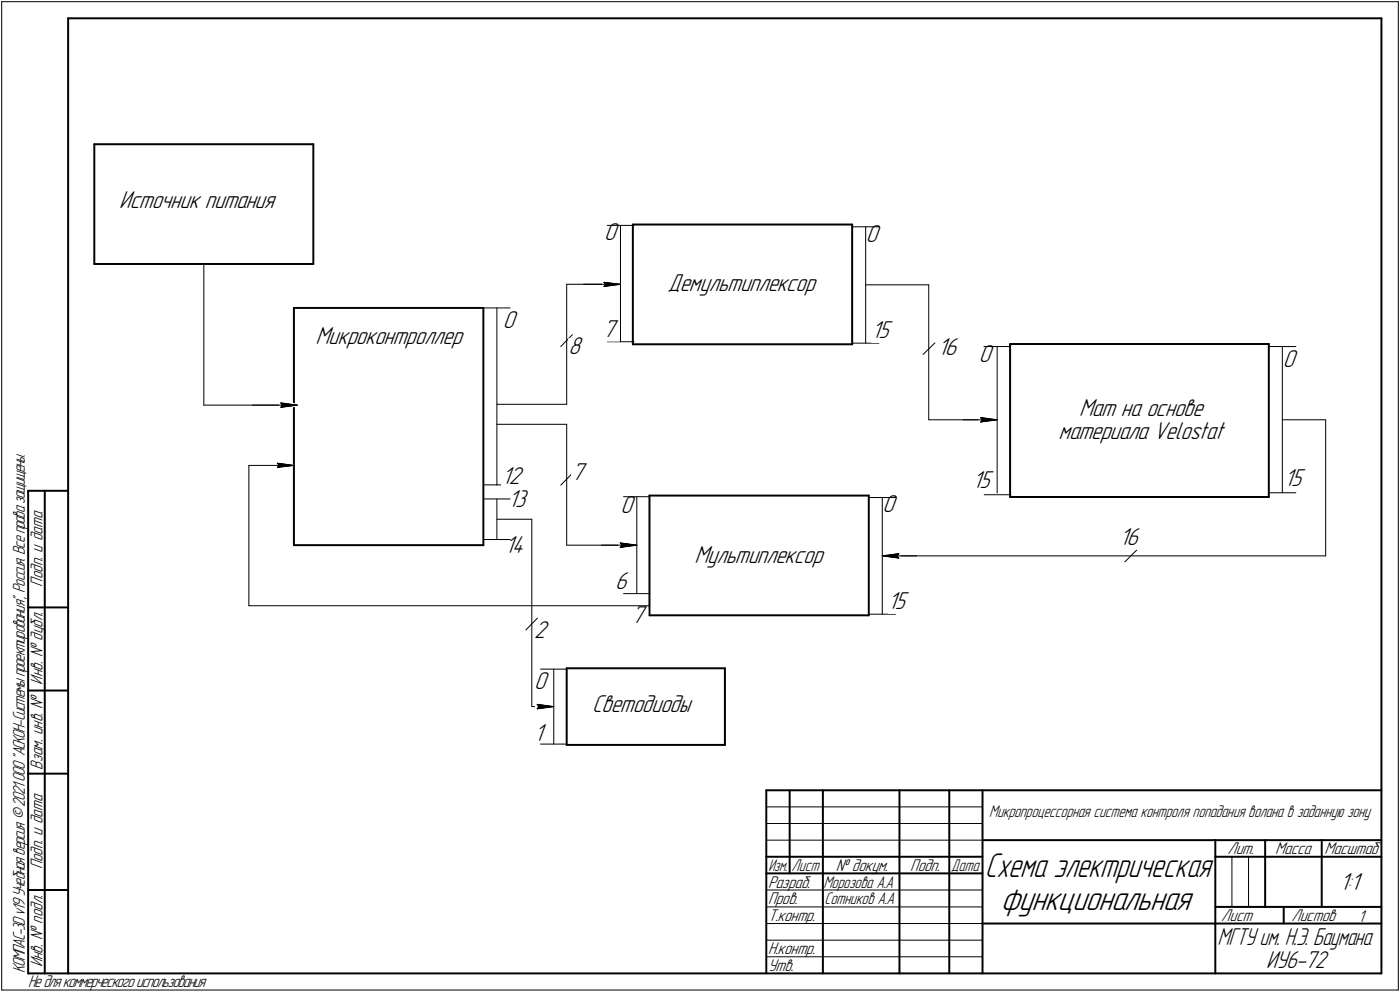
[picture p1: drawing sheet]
<svg xmlns="http://www.w3.org/2000/svg" width="421mm" height="298mm" viewBox="0 0 421 298" stroke-linecap="round" stroke-linejoin="round" font-family="sans-serif">
<g fill="none" stroke="#000" stroke-width=".59">
<path d="M20.5 5.5v287zM20.5 5.5h395zM415.5 5.5v287zM28.4 43.3h65.8zM28.4 43.3v36zM94.2 43.3v36zM28.4 79.3h65.8zM190.3 67.5h66zM190.3 67.5v36zM256.3 67.5v36zM88.4 92.5h57zM88.4 92.5v71.3z"/>
<path d="M145.4 92.5v71.3zM190.3 103.5h66zM303.8 103.4h77.8zM303.8 103.4v46zM381.6 103.4v46zM8.5 147.5v145zM8.5 147.5h12zM13.5 147.5v145zM195.3 148.9h66zM195.3 148.9v36zM261.3 148.9v36zM303.8 149.4h77.8z"/>
<path d="M88.4 163.8h57zM8.5 182.5h12zM195.3 184.9h66zM8.5 207.5h12zM170.4 200.8h47.6zM170.4 200.8v23.1zM218 200.8v23.1zM8.5 232.5h12zM170.4 223.9h47.6zM230.5 237.5h185zM230.5 237.5v55zM237.5 237.5v25z"/>
<path d="M247.5 237.5v55zM270.5 237.5v55zM285.5 237.5v55zM295.5 237.5v55zM230.5 257.5h65zM295.5 252.5h120zM365.5 252.5v40zM365.5 257.5h15zM380.5 252.5v20zM380.5 257.5h35zM397.5 252.5v20zM8.5 267.5h12z"/>
<path d="M230.5 262.5h65zM295.5 277.5h70zM365.5 277.5h50zM365.5 272.5h50zM386.1 272.5v5zM8.5 292.5h12zM20.5 292.5h395z"/>
</g>
<g fill="none" stroke="#000" stroke-width=".3">
<path d="M.5 .5v297zM.5 .5h420zM420.5 .5v297zM61.3 79.3v42.5zM182.6 67.7h8.1zM186.6 67.7v35zM256.4 68.2h7.9zM260.3 68.2v34.9zM145.4 92.5h8zM149.4 92.5v53.3zM170.4 85.4v36.1zM170.4 85.4h16.2z"/>
<path d="M175.4 85.4h11.2zM181.6 86.1l5-.7zM181.6 84.8l.5 .6zM181.6 84.8l5 .6zM182.1 85.4l-.5 .7zM260.3 85.6h19zM279.3 85.6v40.6zM172.1 100.6l-3.4 3.5zM182.6 102.7h8.1zM256.4 103.1h7.9zM277.6 106.5l3.6-3.5zM295.9 104.1h8.1z"/>
<path d="M299.9 104.1v44.1zM381.7 104.1h8zM385.7 104.1v44zM61.3 121.8h27.1zM74.8 139.9v42.1zM74.8 139.9h13.6zM75.9 121.8h13.5zM83.4 139.2l.5 .7zM83.4 139.2l5 .7zM83.9 139.9l-.5 .6zM84.4 122.4l5-.6zM84.4 121.1l.5 .7z"/>
<path d="M84.4 121.1l5 .7zM84.9 121.8l-.5 .6zM149.4 121.5h21zM149.4 127.5h21zM170.4 127.5v36.3zM279.3 126.2h20.6zM289.6 126.2h10.3zM294.9 126.8l5-.6zM294.9 125.5l.5 .7zM294.9 125.5l5 .7zM295.4 126.2l-.5 .6zM385.7 126.2h13z"/>
<path d="M398.7 126.2v40.8zM83.4 140.5l5-.6zM145.4 145.7h8zM145.4 149.9h8zM149.4 149.9v12.2zM149.4 156h10.5zM159.9 156v56.3zM172.1 142.2l-3.4 3.6zM187.5 149.3h8zM191.5 149.3v29.1zM261.4 149.5h7.9zM265.3 149.5v35.1z"/>
<path d="M296 148.7h8zM381.7 148.1h8zM145.4 162.1h8zM170.4 163.8h21.1zM180.9 163.8h10.6zM186.5 164.5l5-.7zM186.5 163.2l.5 .6zM186.5 163.2l5 .6zM187 163.8l-.5 .7zM187.5 178.4h8zM265.3 167h133.4zM265.3 167l5-.6z"/>
<path d="M265.3 167l5 .7zM265.3 167h10.4zM269.8 167l.5 .7zM270.3 166.4l-.5 .6zM338.3 168.8l3.6-3.5zM74.8 182h120.5zM161.6 185.8l-3.4 3.5zM261.4 184.6h7.9zM159.9 212.3h6.6zM161.5 213l5-.7zM161.5 211.7l.6 .6zM161.5 211.7l5 .6z"/>
<path d="M161.8 212.3h4.7zM162.1 212.3l-.6 .7zM162.6 201.1h7.9zM166.5 201.1v22.5zM162.6 223.6h7.9zM230.5 247.5h65zM230.5 252.5h65zM230.5 242.5h65zM370.5 257.5v15zM375.5 257.5v15zM230.5 267.5h65zM230.5 272.5h65z"/>
<path d="M230.5 277.5h65zM.5 297.5h420zM230.5 282.5h65zM230.5 287.5h65z"/>
</g>
<g fill="#fff" stroke="#fff" stroke-width=".3">
<path d="M35.8 57.7h48.2zM35.8 57.8h48.2zM35.8 57.9h48.2zM35.8 58h48.2zM35.8 58.1h48.2zM35.8 58.2h48.2zM35.8 58.3h48.2zM35.8 58.3h48.2zM35.8 58.4h48.2zM35.8 58.5h48.2zM35.8 58.6h48.2zM35.8 58.7h48.2zM35.8 58.8h48.2zM35.8 58.8h48.2zM35.8 58.9h48.2zM35.8 59h48.2zM35.8 59.1h48.2zM35.8 59.2h48.2zM35.8 59.3h48.2zM35.8 59.4h48.2zM35.8 59.4h48.2zM35.8 59.5h48.2zM35.8 59.6h48.2zM35.8 59.7h48.2zM35.8 59.8h48.2zM35.8 59.9h48.2zM35.8 59.9h48.2zM35.8 60h48.2zM35.8 60.1h48.2zM35.8 60.2h48.2zM35.8 60.3h48.2zM35.8 60.4h48.2zM35.8 60.5h48.2zM35.8 60.5h48.2zM35.8 60.6h48.2zM35.8 60.7h48.2zM35.8 60.8h48.2zM35.8 60.9h48.2zM35.8 61h48.2zM35.8 61h48.2zM35.8 61.1h48.2zM35.8 61.2h48.2zM35.8 61.3h48.2zM35.8 61.4h48.2zM35.8 61.5h48.2zM35.8 61.6h48.2zM35.8 61.6h48.2zM35.8 61.7h48.2zM35.8 61.8h48.2zM35.8 61.9h48.2zM35.8 62h48.2zM35.8 62.1h48.2zM35.8 62.1h48.2zM35.8 62.2h48.2zM35.8 62.3h48.2zM35.8 62.4h48.2zM35.8 62.5h48.2zM35.8 62.6h48.2zM35.8 62.7h48.2zM35.8 62.7h48.2zM35.8 62.8h48.2zM35.8 62.9h48.2zM35.8 63h48.2zM35.8 63.1h48.2zM35.8 63.2h48.2zM35.8 63.2h48.2zM35.8 63.3h48.2zM35.8 63.4h48.2zM35.8 63.5h48.2zM35.8 63.6h48.2zM35.8 63.7h48.2z"/>
<path d="M151.3 93.8h5zM151.3 93.9h5zM151.3 94h5zM151.3 94.1h5zM151.3 94.1h5zM151.3 94.2h5zM151.3 94.3h5zM151.3 94.4h5zM151.3 94.5h5zM151.3 94.6h5zM151.3 94.7h5zM151.3 94.7h5zM151.3 94.8h5zM151.3 94.9h5zM151.3 95h5zM151.3 95.1h5zM151.3 95.2h5zM151.3 95.2h5zM151.3 95.3h5zM151.3 95.4h5zM151.3 95.5h5zM151.3 95.6h5zM151.3 95.7h5zM151.3 95.8h5zM151.3 95.8h5zM151.3 95.9h5zM151.3 96h5zM151.3 96.1h5zM151.3 96.2h5zM151.3 96.3h5zM151.3 96.4h5zM151.3 96.4h5zM151.3 96.5h5zM151.3 96.6h5zM151.3 96.7h5zM151.3 96.8h5zM151.3 96.9h5zM151.3 96.9h5zM151.3 97h5zM151.3 97.1h5zM151.3 97.2h5zM151.3 97.3h5zM151.3 97.4h5zM151.3 97.5h5zM151.3 97.5h5zM151.3 97.6h5zM151.3 97.7h5zM151.3 97.8h5zM151.3 97.9h5zM151.3 98h5zM151.3 98h5zM151.3 98.1h5zM151.3 98.2h5zM151.3 98.3h5zM151.3 98.4h5zM151.3 98.5h5zM151.3 98.6h5zM151.3 98.6h5zM151.3 98.7h5zM151.3 98.8h5zM151.3 98.9h5zM151.3 99h5zM151.3 99.1h5zM151.3 99.1h5zM151.3 99.2h5zM151.3 99.3h5zM151.3 99.4h5zM151.3 99.5h5zM151.3 99.6h5zM151.3 99.7h5zM151.3 99.7h5z"/>
<path d="M200.8 82.9h45.8zM200.8 83h45.8zM200.8 83.1h45.8zM200.8 83.1h45.8zM200.8 83.2h45.8zM200.8 83.3h45.8zM200.8 83.4h45.8zM200.8 83.5h45.8zM200.8 83.6h45.8zM200.8 83.7h45.8zM200.8 83.7h45.8zM200.8 83.8h45.8zM200.8 83.9h45.8zM200.8 84h45.8zM200.8 84.1h45.8zM200.8 84.2h45.8zM200.8 84.2h45.8zM200.8 84.3h45.8zM200.8 84.4h45.8zM200.8 84.5h45.8zM200.8 84.6h45.8zM200.8 84.7h45.8zM200.8 84.8h45.8zM200.8 84.8h45.8zM200.8 84.9h45.8zM200.8 85h45.8zM200.8 85.1h45.8zM200.8 85.2h45.8zM200.8 85.3h45.8zM200.8 85.3h45.8zM200.8 85.4h45.8zM200.8 85.5h45.8zM200.8 85.6h45.8zM200.8 85.7h45.8zM200.8 85.8h45.8zM200.8 85.9h45.8zM200.8 85.9h45.8zM200.8 86h45.8zM200.8 86.1h45.8zM200.8 86.2h45.8zM200.8 86.3h45.8zM200.8 86.4h45.8zM200.8 86.4h45.8zM200.8 86.5h45.8zM200.8 86.6h45.8zM200.8 86.7h45.8zM200.8 86.8h45.8zM200.8 86.9h45.8zM200.8 87h45.8zM200.8 87h45.8zM200.8 87.1h45.8zM200.8 87.2h45.8zM200.8 87.3h45.8zM200.8 87.4h45.8zM200.8 87.5h45.8zM200.8 87.5h45.8zM200.8 87.6h45.8zM200.8 87.7h45.8zM200.8 87.8h45.8zM200.8 87.9h45.8zM200.8 88h45.8zM200.8 88.1h45.8zM200.8 88.1h45.8zM200.8 88.2h45.8zM200.8 88.3h45.8zM200.8 88.4h45.8zM200.8 88.5h45.8zM200.8 88.6h45.8zM200.8 88.6h45.8zM200.8 88.7h45.8zM200.8 88.8h45.8z"/>
<path d="M208.9 164.3h40zM208.9 164.4h40zM208.9 164.5h40zM208.9 164.6h40zM208.9 164.7h40zM208.9 164.8h40zM208.9 164.8h40zM208.9 164.9h40zM208.9 165h40zM208.9 165.1h40zM208.9 165.2h40zM208.9 165.3h40zM208.9 165.4h40zM208.9 165.4h40zM208.9 165.5h40zM208.9 165.6h40zM208.9 165.7h40zM208.9 165.8h40zM208.9 165.9h40zM208.9 165.9h40zM208.9 166h40zM208.9 166.1h40zM208.9 166.2h40zM208.9 166.3h40zM208.9 166.4h40zM208.9 166.5h40zM208.9 166.5h40zM208.9 166.6h40zM208.9 166.7h40zM208.9 166.8h40zM208.9 166.9h40zM208.9 167h40zM208.9 167h40zM208.9 167.1h40zM208.9 167.2h40zM208.9 167.3h40zM208.9 167.4h40zM208.9 167.5h40zM208.9 167.6h40zM208.9 167.6h40zM208.9 167.7h40zM208.9 167.8h40zM208.9 167.9h40zM208.9 168h40zM208.9 168.1h40zM208.9 168.1h40zM208.9 168.2h40zM208.9 168.3h40zM208.9 168.4h40zM208.9 168.5h40zM208.9 168.6h40zM208.9 168.7h40zM208.9 168.7h40zM208.9 168.8h40zM208.9 168.9h40zM208.9 169h40zM208.9 169.1h40zM208.9 169.2h40zM208.9 169.2h40zM208.9 169.3h40zM208.9 169.4h40zM208.9 169.5h40zM208.9 169.6h40zM208.9 169.7h40zM208.9 169.8h40zM208.9 169.8h40zM208.9 169.9h40zM208.9 170h40zM208.9 170.1h40zM208.9 170.2h40zM208.9 170.3h40z"/>
<path d="M171 101.8h5zM171 101.9h5zM171 101.9h5zM171 102h5zM171 102.1h5zM171 102.2h5zM171 102.3h5zM171 102.4h5zM171 102.4h5zM171 102.5h5zM171 102.6h5zM171 102.7h5zM171 102.8h5zM171 102.9h5zM171 103h5zM171 103h5zM171 103.1h5zM171 103.2h5zM171 103.3h5zM171 103.4h5zM171 103.5h5zM171 103.5h5zM171 103.6h5zM171 103.7h5zM171 103.8h5zM171 103.9h5zM171 104h5zM171 104.1h5zM171 104.1h5zM171 104.2h5zM171 104.3h5zM171 104.4h5zM171 104.5h5zM171 104.6h5zM171 104.6h5zM171 104.7h5zM171 104.8h5zM171 104.9h5zM171 105h5zM171 105.1h5zM171 105.2h5zM171 105.2h5zM171 105.3h5zM171 105.4h5zM171 105.5h5zM171 105.6h5zM171 105.7h5zM171 105.7h5zM171 105.8h5zM171 105.9h5zM171 106h5zM171 106.1h5zM171 106.2h5zM171 106.3h5zM171 106.3h5zM171 106.4h5zM171 106.5h5zM171 106.6h5zM171 106.7h5zM171 106.8h5zM171 106.8h5zM171 106.9h5zM171 107h5zM171 107.1h5zM171 107.2h5zM171 107.3h5zM171 107.4h5zM171 107.4h5zM171 107.5h5zM171 107.6h5zM171 107.7h5z"/>
<path d="M181.4 96.4h5zM181.4 96.5h5zM181.4 96.6h5zM181.4 96.7h5zM181.4 96.8h5zM181.4 96.9h5zM181.4 96.9h5zM181.4 97h5zM181.4 97.1h5zM181.4 97.2h5zM181.4 97.3h5zM181.4 97.4h5zM181.4 97.5h5zM181.4 97.5h5zM181.4 97.6h5zM181.4 97.7h5zM181.4 97.8h5zM181.4 97.9h5zM181.4 98h5zM181.4 98h5zM181.4 98.1h5zM181.4 98.2h5zM181.4 98.3h5zM181.4 98.4h5zM181.4 98.5h5zM181.4 98.6h5zM181.4 98.6h5zM181.4 98.7h5zM181.4 98.8h5zM181.4 98.9h5zM181.4 99h5zM181.4 99.1h5zM181.4 99.1h5zM181.4 99.2h5zM181.4 99.3h5zM181.4 99.4h5zM181.4 99.5h5zM181.4 99.6h5zM181.4 99.7h5zM181.4 99.7h5zM181.4 99.8h5zM181.4 99.9h5zM181.4 100h5zM181.4 100.1h5zM181.4 100.2h5zM181.4 100.2h5zM181.4 100.3h5zM181.4 100.4h5zM181.4 100.5h5zM181.4 100.6h5zM181.4 100.7h5zM181.4 100.8h5zM181.4 100.8h5zM181.4 100.9h5zM181.4 101h5zM181.4 101.1h5zM181.4 101.2h5zM181.4 101.3h5zM181.4 101.3h5zM181.4 101.4h5zM181.4 101.5h5zM181.4 101.6h5zM181.4 101.7h5zM181.4 101.8h5zM181.4 101.9h5zM181.4 101.9h5zM181.4 102h5zM181.4 102.1h5zM181.4 102.2h5zM181.4 102.3h5zM181.4 102.4h5zM181.4 102.4h5z"/>
<path d="M262 96.9h6.7zM262 96.9h6.7zM262 97h6.7zM262 97.1h6.7zM262 97.2h6.7zM262 97.3h6.7zM262 97.4h6.7zM262 97.5h6.7zM262 97.5h6.7zM262 97.6h6.7zM262 97.7h6.7zM262 97.8h6.7zM262 97.9h6.7zM262 98h6.7zM262 98h6.7zM262 98.1h6.7zM262 98.2h6.7zM262 98.3h6.7zM262 98.4h6.7zM262 98.5h6.7zM262 98.6h6.7zM262 98.6h6.7zM262 98.7h6.7zM262 98.8h6.7zM262 98.9h6.7zM262 99h6.7zM262 99.1h6.7zM262 99.1h6.7zM262 99.2h6.7zM262 99.3h6.7zM262 99.4h6.7zM262 99.5h6.7zM262 99.6h6.7zM262 99.7h6.7zM262 99.7h6.7zM262 99.8h6.7zM262 99.9h6.7zM262 100h6.7zM262 100.1h6.7zM262 100.2h6.7zM262 100.2h6.7zM262 100.3h6.7zM262 100.4h6.7zM262 100.5h6.7zM262 100.6h6.7zM262 100.7h6.7zM262 100.8h6.7zM262 100.8h6.7zM262 100.9h6.7zM262 101h6.7zM262 101.1h6.7zM262 101.2h6.7zM262 101.3h6.7zM262 101.3h6.7zM262 101.4h6.7zM262 101.5h6.7zM262 101.6h6.7zM262 101.7h6.7zM262 101.8h6.7zM262 101.9h6.7zM262 101.9h6.7zM262 102h6.7zM262 102.1h6.7zM262 102.2h6.7zM262 102.3h6.7zM262 102.4h6.7zM262 102.4h6.7zM262 102.5h6.7zM262 102.6h6.7zM262 102.7h6.7zM262 102.8h6.7zM262 102.9h6.7z"/>
<path d="M181.2 84.3h.7zM181.2 84.4h1.3zM181.2 84.5h1.8zM181.2 84.6h2.4zM181.2 84.7h3zM181.2 84.8h3.6zM181.2 84.8h3.9zM181.2 84.9h4.1zM181.2 85h4.3zM181.2 85.1h4.6zM181.2 85.2h4.8zM181.2 85.3h5zM181.2 85.3h5.2zM181.2 85.4h5.4zM181.2 85.5h5.2zM181.2 85.6h5.1zM181.2 85.7h4.8zM181.2 85.8h4.6zM181.2 85.9h4.5zM181.2 85.9h4.2zM181.2 86h4.1zM181.2 86.1h3.9zM181.2 86.2h3.6zM181.2 86.3h3zM181.2 86.4h2.4zM181.2 86.4h1.8zM181.2 86.5h1.3zM181.2 86.6h.7z"/>
<path d="M267 178.3h6.7zM267 178.4h6.7zM267 178.5h6.7zM267 178.6h6.7zM267 178.6h6.7zM267 178.7h6.7zM267 178.8h6.7zM267 178.9h6.7zM267 179h6.7zM267 179.1h6.7zM267 179.2h6.7zM267 179.2h6.7zM267 179.3h6.7zM267 179.4h6.7zM267 179.5h6.7zM267 179.6h6.7zM267 179.7h6.7zM267 179.7h6.7zM267 179.8h6.7zM267 179.9h6.7zM267 180h6.7zM267 180.1h6.7zM267 180.2h6.7zM267 180.3h6.7zM267 180.3h6.7zM267 180.4h6.7zM267 180.5h6.7zM267 180.6h6.7zM267 180.7h6.7zM267 180.8h6.7zM267 180.8h6.7zM267 180.9h6.7zM267 181h6.7zM267 181.1h6.7zM267 181.2h6.7zM267 181.3h6.7zM267 181.4h6.7zM267 181.4h6.7zM267 181.5h6.7zM267 181.6h6.7zM267 181.7h6.7zM267 181.8h6.7zM267 181.9h6.7zM267 181.9h6.7zM267 182h6.7zM267 182.1h6.7zM267 182.2h6.7zM267 182.3h6.7zM267 182.4h6.7zM267 182.5h6.7zM267 182.5h6.7zM267 182.6h6.7zM267 182.7h6.7zM267 182.8h6.7zM267 182.9h6.7zM267 183h6.7zM267 183h6.7zM267 183.1h6.7zM267 183.2h6.7zM267 183.3h6.7zM267 183.4h6.7zM267 183.5h6.7zM267 183.6h6.7zM267 183.6h6.7zM267 183.7h6.7zM267 183.8h6.7zM267 183.9h6.7zM267 184h6.7zM267 184.1h6.7zM267 184.1h6.7zM267 184.2h6.7z"/>
<path d="M292.5 142h6.7zM292.5 142.1h6.7zM292.5 142.2h6.7zM292.5 142.2h6.7zM292.5 142.3h6.7zM292.5 142.4h6.7zM292.5 142.5h6.7zM292.5 142.6h6.7zM292.5 142.7h6.7zM292.5 142.7h6.7zM292.5 142.8h6.7zM292.5 142.9h6.7zM292.5 143h6.7zM292.5 143.1h6.7zM292.5 143.2h6.7zM292.5 143.3h6.7zM292.5 143.3h6.7zM292.5 143.4h6.7zM292.5 143.5h6.7zM292.5 143.6h6.7zM292.5 143.7h6.7zM292.5 143.8h6.7zM292.5 143.8h6.7zM292.5 143.9h6.7zM292.5 144h6.7zM292.5 144.1h6.7zM292.5 144.2h6.7zM292.5 144.3h6.7zM292.5 144.4h6.7zM292.5 144.4h6.7zM292.5 144.5h6.7zM292.5 144.6h6.7zM292.5 144.7h6.7zM292.5 144.8h6.7zM292.5 144.9h6.7zM292.5 144.9h6.7zM292.5 145h6.7zM292.5 145.1h6.7zM292.5 145.2h6.7zM292.5 145.3h6.7zM292.5 145.4h6.7zM292.5 145.5h6.7zM292.5 145.5h6.7zM292.5 145.6h6.7zM292.5 145.7h6.7zM292.5 145.8h6.7zM292.5 145.9h6.7zM292.5 146h6.7zM292.5 146h6.7zM292.5 146.1h6.7zM292.5 146.2h6.7zM292.5 146.3h6.7zM292.5 146.4h6.7zM292.5 146.5h6.7zM292.5 146.6h6.7zM292.5 146.6h6.7zM292.5 146.7h6.7zM292.5 146.8h6.7zM292.5 146.9h6.7zM292.5 147h6.7zM292.5 147.1h6.7zM292.5 147.2h6.7zM292.5 147.2h6.7zM292.5 147.3h6.7zM292.5 147.4h6.7zM292.5 147.5h6.7zM292.5 147.6h6.7zM292.5 147.7h6.7zM292.5 147.7h6.7zM292.5 147.8h6.7zM292.5 147.9h6.7z"/>
<path d="M386.2 141.4h6.7zM386.2 141.5h6.7zM386.2 141.6h6.7zM386.2 141.6h6.7zM386.2 141.7h6.7zM386.2 141.8h6.7zM386.2 141.9h6.7zM386.2 142h6.7zM386.2 142.1h6.7zM386.2 142.2h6.7zM386.2 142.2h6.7zM386.2 142.3h6.7zM386.2 142.4h6.7zM386.2 142.5h6.7zM386.2 142.6h6.7zM386.2 142.7h6.7zM386.2 142.7h6.7zM386.2 142.8h6.7zM386.2 142.9h6.7zM386.2 143h6.7zM386.2 143.1h6.7zM386.2 143.2h6.7zM386.2 143.3h6.7zM386.2 143.3h6.7zM386.2 143.4h6.7zM386.2 143.5h6.7zM386.2 143.6h6.7zM386.2 143.7h6.7zM386.2 143.8h6.7zM386.2 143.8h6.7zM386.2 143.9h6.7zM386.2 144h6.7zM386.2 144.1h6.7zM386.2 144.2h6.7zM386.2 144.3h6.7zM386.2 144.4h6.7zM386.2 144.4h6.7zM386.2 144.5h6.7zM386.2 144.6h6.7zM386.2 144.7h6.7zM386.2 144.8h6.7zM386.2 144.9h6.7zM386.2 144.9h6.7zM386.2 145h6.7zM386.2 145.1h6.7zM386.2 145.2h6.7zM386.2 145.3h6.7zM386.2 145.4h6.7zM386.2 145.5h6.7zM386.2 145.5h6.7zM386.2 145.6h6.7zM386.2 145.7h6.7zM386.2 145.8h6.7zM386.2 145.9h6.7zM386.2 146h6.7zM386.2 146h6.7zM386.2 146.1h6.7zM386.2 146.2h6.7zM386.2 146.3h6.7zM386.2 146.4h6.7zM386.2 146.5h6.7zM386.2 146.6h6.7zM386.2 146.6h6.7zM386.2 146.7h6.7zM386.2 146.8h6.7zM386.2 146.9h6.7zM386.2 147h6.7zM386.2 147.1h6.7zM386.2 147.2h6.7zM386.2 147.2h6.7zM386.2 147.3h6.7z"/>
<path d="M270.3 165.9h.5zM269.7 165.9h1.1zM269 166h1.8zM268.4 166.1h2.4zM267.8 166.2h3zM267.1 166.3h3.7zM267 166.4h3.8zM266.8 166.5h4zM266.5 166.5h4.3zM266.4 166.6h4.4zM266.2 166.7h4.6zM265.9 166.8h4.9zM265.8 166.9h5zM265.6 167h5.2zM265.3 167h5.5zM265.6 167.1h5.2zM265.8 167.2h5zM265.9 167.3h4.9zM266.2 167.4h4.6zM266.4 167.5h4.4zM266.5 167.6h4.3zM266.8 167.6h4zM267 167.7h3.8zM267.1 167.8h3.7zM267.9 167.9h2.9zM268.6 168h2.2zM269.4 168.1h1.4zM270.2 168.1h.6z"/>
<path d="M294.4 125.1h.7zM294.4 125.1h1.5zM294.4 125.2h2.3zM294.4 125.3h3zM294.4 125.4h3.7zM294.4 125.5h4zM294.4 125.6h4.1zM294.4 125.6h4.3zM294.4 125.7h4.6zM294.4 125.8h4.7zM294.4 125.9h4.9zM294.4 126h5.2zM294.4 126.1h5.3zM294.4 126.2h5.5zM294.4 126.2h5.3zM294.4 126.3h5.2zM294.4 126.4h4.9zM294.4 126.5h4.7zM294.4 126.6h4.6zM294.4 126.7h4.3zM294.4 126.7h4.1zM294.4 126.8h4zM294.4 126.9h3.7zM294.4 127h3.1zM294.4 127.1h2.5zM294.4 127.2h1.8zM294.4 127.3h1.3zM294.4 127.3h.7z"/>
<path d="M282.1 102h7.1zM282.1 102.1h7.1zM282.1 102.2h7.1zM282.1 102.3h7.1zM282.1 102.4h7.1zM282.1 102.4h7.1zM282.1 102.5h7.1zM282.1 102.6h7.1zM282.1 102.7h7.1zM282.1 102.8h7.1zM282.1 102.9h7.1zM282.1 103h7.1zM282.1 103h7.1zM282.1 103.1h7.1zM282.1 103.2h7.1zM282.1 103.3h7.1zM282.1 103.4h7.1zM282.1 103.5h7.1zM282.1 103.5h7.1zM282.1 103.6h7.1zM282.1 103.7h7.1zM282.1 103.8h7.1zM282.1 103.9h7.1zM282.1 104h7.1zM282.1 104.1h7.1zM282.1 104.1h7.1zM282.1 104.2h7.1zM282.1 104.3h7.1zM282.1 104.4h7.1zM282.1 104.5h7.1zM282.1 104.6h7.1zM282.1 104.6h7.1zM282.1 104.7h7.1zM282.1 104.8h7.1zM282.1 104.9h7.1zM282.1 105h7.1zM282.1 105.1h7.1zM282.1 105.2h7.1zM282.1 105.2h7.1zM282.1 105.3h7.1zM282.1 105.4h7.1zM282.1 105.5h7.1zM282.1 105.6h7.1zM282.1 105.7h7.1zM282.1 105.7h7.1zM282.1 105.8h7.1zM282.1 105.9h7.1zM282.1 106h7.1zM282.1 106.1h7.1zM282.1 106.2h7.1zM282.1 106.3h7.1zM282.1 106.3h7.1zM282.1 106.4h7.1zM282.1 106.5h7.1zM282.1 106.6h7.1zM282.1 106.7h7.1zM282.1 106.8h7.1zM282.1 106.8h7.1zM282.1 106.9h7.1zM282.1 107h7.1zM282.1 107.1h7.1zM282.1 107.2h7.1zM282.1 107.3h7.1zM282.1 107.4h7.1zM282.1 107.4h7.1zM282.1 107.5h7.1zM282.1 107.6h7.1zM282.1 107.7h7.1zM282.1 107.8h7.1zM282.1 107.9h7.1zM282.1 107.9h7.1z"/>
<path d="M336.6 159h7.1zM336.6 159.1h7.1zM336.6 159.2h7.1zM336.6 159.3h7.1zM336.6 159.3h7.1zM336.6 159.4h7.1zM336.6 159.5h7.1zM336.6 159.6h7.1zM336.6 159.7h7.1zM336.6 159.8h7.1zM336.6 159.9h7.1zM336.6 159.9h7.1zM336.6 160h7.1zM336.6 160.1h7.1zM336.6 160.2h7.1zM336.6 160.3h7.1zM336.6 160.4h7.1zM336.6 160.4h7.1zM336.6 160.5h7.1zM336.6 160.6h7.1zM336.6 160.7h7.1zM336.6 160.8h7.1zM336.6 160.9h7.1zM336.6 161h7.1zM336.6 161h7.1zM336.6 161.1h7.1zM336.6 161.2h7.1zM336.6 161.3h7.1zM336.6 161.4h7.1zM336.6 161.5h7.1zM336.6 161.5h7.1zM336.6 161.6h7.1zM336.6 161.7h7.1zM336.6 161.8h7.1zM336.6 161.9h7.1zM336.6 162h7.1zM336.6 162.1h7.1zM336.6 162.1h7.1zM336.6 162.2h7.1zM336.6 162.3h7.1zM336.6 162.4h7.1zM336.6 162.5h7.1zM336.6 162.6h7.1zM336.6 162.6h7.1zM336.6 162.7h7.1zM336.6 162.8h7.1zM336.6 162.9h7.1zM336.6 163h7.1zM336.6 163.1h7.1zM336.6 163.2h7.1zM336.6 163.2h7.1zM336.6 163.3h7.1zM336.6 163.4h7.1zM336.6 163.5h7.1zM336.6 163.6h7.1zM336.6 163.7h7.1zM336.6 163.7h7.1zM336.6 163.8h7.1zM336.6 163.9h7.1zM336.6 164h7.1zM336.6 164.1h7.1zM336.6 164.2h7.1zM336.6 164.3h7.1zM336.6 164.3h7.1zM336.6 164.4h7.1zM336.6 164.5h7.1zM336.6 164.6h7.1zM336.6 164.7h7.1zM336.6 164.8h7.1zM336.6 164.8h7.1zM336.6 164.9h7.1z"/>
<path d="M189.9 182.5h5zM189.9 182.6h5zM189.9 182.7h5zM189.9 182.8h5zM189.9 182.9h5zM189.9 183h5zM189.9 183h5zM189.9 183.1h5zM189.9 183.2h5zM189.9 183.3h5zM189.9 183.4h5zM189.9 183.5h5zM189.9 183.6h5zM189.9 183.6h5zM189.9 183.7h5zM189.9 183.8h5zM189.9 183.9h5zM189.9 184h5zM189.9 184.1h5zM189.9 184.1h5zM189.9 184.2h5zM189.9 184.3h5zM189.9 184.4h5zM189.9 184.5h5zM189.9 184.6h5zM189.9 184.7h5zM189.9 184.7h5zM189.9 184.8h5zM189.9 184.9h5zM189.9 185h5zM189.9 185.1h5zM189.9 185.2h5zM189.9 185.3h5zM189.9 185.3h5zM189.9 185.4h5zM189.9 185.5h5zM189.9 185.6h5zM189.9 185.7h5zM189.9 185.8h5zM189.9 185.8h5zM189.9 185.9h5zM189.9 186h5zM189.9 186.1h5zM189.9 186.2h5zM189.9 186.3h5zM189.9 186.4h5zM189.9 186.4h5zM189.9 186.5h5zM189.9 186.6h5zM189.9 186.7h5zM189.9 186.8h5zM189.9 186.9h5zM189.9 186.9h5zM189.9 187h5zM189.9 187.1h5zM189.9 187.2h5zM189.9 187.3h5zM189.9 187.4h5zM189.9 187.5h5zM189.9 187.5h5zM189.9 187.6h5zM189.9 187.7h5zM189.9 187.8h5zM189.9 187.9h5zM189.9 188h5zM189.9 188h5zM189.9 188.1h5zM189.9 188.2h5zM189.9 188.3h5zM189.9 188.4h5zM189.9 188.5h5zM189.9 188.6h5z"/>
<path d="M186 162.6h.7zM186 162.7h1.3zM186 162.8h1.9zM186 162.9h2.6zM186 163h3.1zM186 163.1h3.7zM186 163.2h4zM186 163.2h4.2zM186 163.3h4.3zM186 163.4h4.6zM186 163.5h4.8zM186 163.6h4.9zM186 163.7h5.2zM186 163.7h5.3zM186 163.8h5.5zM186 163.9h5.3zM186 164h5.2zM186 164.1h4.9zM186 164.2h4.8zM186 164.3h4.6zM186 164.3h4.3zM186 164.4h4.2zM186 164.5h4zM186 164.6h3.7zM186 164.7h3.1zM186 164.8h2.3zM186 164.8h1.5zM186 164.9h.8z"/>
<path d="M171.9 139.5h5zM171.9 139.6h5zM171.9 139.7h5zM171.9 139.8h5zM171.9 139.9h5zM171.9 140h5zM171.9 140h5zM171.9 140.1h5zM171.9 140.2h5zM171.9 140.3h5zM171.9 140.4h5zM171.9 140.5h5zM171.9 140.5h5zM171.9 140.6h5zM171.9 140.7h5zM171.9 140.8h5zM171.9 140.9h5zM171.9 141h5zM171.9 141.1h5zM171.9 141.1h5zM171.9 141.2h5zM171.9 141.3h5zM171.9 141.4h5zM171.9 141.5h5zM171.9 141.6h5zM171.9 141.6h5zM171.9 141.7h5zM171.9 141.8h5zM171.9 141.9h5zM171.9 142h5zM171.9 142.1h5zM171.9 142.2h5zM171.9 142.2h5zM171.9 142.3h5zM171.9 142.4h5zM171.9 142.5h5zM171.9 142.6h5zM171.9 142.7h5zM171.9 142.7h5zM171.9 142.8h5zM171.9 142.9h5zM171.9 143h5zM171.9 143.1h5zM171.9 143.2h5zM171.9 143.3h5zM171.9 143.3h5zM171.9 143.4h5zM171.9 143.5h5zM171.9 143.6h5zM171.9 143.7h5zM171.9 143.8h5zM171.9 143.8h5zM171.9 143.9h5zM171.9 144h5zM171.9 144.1h5zM171.9 144.2h5zM171.9 144.3h5zM171.9 144.4h5zM171.9 144.4h5zM171.9 144.5h5zM171.9 144.6h5zM171.9 144.7h5zM171.9 144.8h5zM171.9 144.9h5zM171.9 144.9h5zM171.9 145h5zM171.9 145.1h5zM171.9 145.2h5zM171.9 145.3h5zM171.9 145.4h5zM171.9 145.5h5z"/>
<path d="M83.9 120.6h.7zM83.9 120.6h1.3zM83.9 120.7h1.9zM83.9 120.8h2.5zM83.9 120.9h3.1zM83.9 121h3.7zM83.9 121.1h4zM83.9 121.2h4.2zM83.9 121.2h4.3zM83.9 121.3h4.6zM83.9 121.4h4.7zM83.9 121.5h4.9zM83.9 121.6h5.2zM83.9 121.7h5.3zM83.9 121.8h5.5zM83.9 121.8h5.3zM83.9 121.9h5.2zM83.9 122h4.9zM83.9 122.1h4.7zM83.9 122.2h4.6zM83.9 122.3h4.3zM83.9 122.3h4.2zM83.9 122.4h4zM83.9 122.5h3.7zM83.9 122.6h3.1zM83.9 122.7h2.3zM83.9 122.8h1.5zM83.9 122.9h.8z"/>
<path d="M150.9 140.7h7.1zM150.9 140.8h7.1zM150.9 140.9h7.1zM150.9 141h7.1zM150.9 141.1h7.1zM150.9 141.1h7.1zM150.9 141.2h7.1zM150.9 141.3h7.1zM150.9 141.4h7.1zM150.9 141.5h7.1zM150.9 141.6h7.1zM150.9 141.6h7.1zM150.9 141.7h7.1zM150.9 141.8h7.1zM150.9 141.9h7.1zM150.9 142h7.1zM150.9 142.1h7.1zM150.9 142.2h7.1zM150.9 142.2h7.1zM150.9 142.3h7.1zM150.9 142.4h7.1zM150.9 142.5h7.1zM150.9 142.6h7.1zM150.9 142.7h7.1zM150.9 142.7h7.1zM150.9 142.8h7.1zM150.9 142.9h7.1zM150.9 143h7.1zM150.9 143.1h7.1zM150.9 143.2h7.1zM150.9 143.3h7.1zM150.9 143.3h7.1zM150.9 143.4h7.1zM150.9 143.5h7.1zM150.9 143.6h7.1zM150.9 143.7h7.1zM150.9 143.8h7.1zM150.9 143.8h7.1zM150.9 143.9h7.1zM150.9 144h7.1zM150.9 144.1h7.1zM150.9 144.2h7.1zM150.9 144.3h7.1zM150.9 144.4h7.1zM150.9 144.4h7.1zM150.9 144.5h7.1zM150.9 144.6h7.1zM150.9 144.7h7.1zM150.9 144.8h7.1zM150.9 144.9h7.1zM150.9 144.9h7.1zM150.9 145h7.1zM150.9 145.1h7.1zM150.9 145.2h7.1zM150.9 145.3h7.1zM150.9 145.4h7.1zM150.9 145.5h7.1zM150.9 145.5h7.1zM150.9 145.6h7.1zM150.9 145.7h7.1zM150.9 145.8h7.1zM150.9 145.9h7.1zM150.9 146h7.1zM150.9 146h7.1zM150.9 146.1h7.1zM150.9 146.2h7.1zM150.9 146.3h7.1zM150.9 146.4h7.1zM150.9 146.5h7.1zM150.9 146.6h7.1zM150.9 146.6h7.1zM150.9 146.7h7.1z"/>
<path d="M82.9 138.7h.7zM82.9 138.8h1.3zM82.9 138.9h1.9zM82.9 138.9h2.5zM82.9 139h3.1zM82.9 139.1h3.7zM82.9 139.2h4zM82.9 139.3h4.1zM82.9 139.4h4.3zM82.9 139.4h4.6zM82.9 139.5h4.7zM82.9 139.6h4.9zM82.9 139.7h5.2zM82.9 139.8h5.3zM82.9 139.9h5.5zM82.9 140h5.3zM82.9 140h5.1zM82.9 140.1h4.9zM82.9 140.2h4.6zM82.9 140.3h4.4zM82.9 140.4h4.2zM82.9 140.5h4zM82.9 140.5h3.7zM82.9 140.6h3.1zM82.9 140.7h2.5zM82.9 140.8h1.9zM82.9 140.9h1.3zM82.9 141h.7z"/>
<path d="M178.1 209.2h31zM178.1 209.3h31zM178.1 209.4h31zM178.1 209.5h31zM178.1 209.5h31zM178.1 209.6h31zM178.1 209.7h31zM178.1 209.8h31zM178.1 209.9h31zM178.1 210h31zM178.1 210.1h31zM178.1 210.1h31zM178.1 210.2h31zM178.1 210.3h31zM178.1 210.4h31zM178.1 210.5h31zM178.1 210.6h31zM178.1 210.7h31zM178.1 210.7h31zM178.1 210.8h31zM178.1 210.9h31zM178.1 211h31zM178.1 211.1h31zM178.1 211.2h31zM178.1 211.2h31zM178.1 211.3h31zM178.1 211.4h31zM178.1 211.5h31zM178.1 211.6h31zM178.1 211.7h31zM178.1 211.8h31zM178.1 211.8h31zM178.1 211.9h31zM178.1 212h31zM178.1 212.1h31zM178.1 212.2h31zM178.1 212.3h31zM178.1 212.3h31zM178.1 212.4h31zM178.1 212.5h31zM178.1 212.6h31zM178.1 212.7h31zM178.1 212.8h31zM178.1 212.9h31zM178.1 212.9h31zM178.1 213h31zM178.1 213.1h31zM178.1 213.2h31zM178.1 213.3h31zM178.1 213.4h31zM178.1 213.4h31zM178.1 213.5h31zM178.1 213.6h31zM178.1 213.7h31zM178.1 213.8h31zM178.1 213.9h31zM178.1 214h31zM178.1 214h31zM178.1 214.1h31zM178.1 214.2h31zM178.1 214.3h31zM178.1 214.4h31zM178.1 214.5h31zM178.1 214.5h31zM178.1 214.6h31zM178.1 214.7h31zM178.1 214.8h31zM178.1 214.9h31zM178.1 215h31zM178.1 215.1h31zM178.1 215.1h31z"/>
<path d="M161 211.2h.8zM161 211.3h1.6zM161 211.4h2.3zM161 211.5h3.1zM161 211.6h3.8zM161 211.7h4zM161 211.8h4.2zM161 211.8h4.4zM161 211.9h4.6zM161 212h4.8zM161 212.1h4.9zM161 212.2h5.2zM161 212.3h5.4zM161 212.3h5.5zM161 212.4h5.4zM161 212.5h5.2zM161 212.6h4.9zM161 212.7h4.8zM161 212.8h4.6zM161 212.9h4.4zM161 212.9h4.2zM161 213h4zM161 213.1h3.8zM161 213.2h3.2zM161 213.3h2.6zM161 213.4h1.9zM161 213.4h1.3zM161 213.5h.7z"/>
</g>
<g fill="#000" stroke="#000" stroke-width=".3">
<path d="M181.7 84.9h.7zM181.8 85h1.2zM181.9 85.1h1.9zM181.9 85.2h2.6zM182 85.3h3.3zM182.1 85.3h3.8z"/>
<path d="M182.1 85.4h4.5zM182.1 85.5h3.9zM182 85.6h3.4zM181.9 85.7h2.8zM181.9 85.8h2.2zM181.9 85.9h1.7zM181.8 85.9h1.1zM181.7 86h.6z"/>
<path d="M83.5 139.3h.6zM83.6 139.4h1.1zM83.7 139.4h1.6zM83.7 139.5h2.2zM83.7 139.6h2.8zM83.8 139.7h3.4zM83.9 139.8h3.9z"/>
<path d="M83.9 139.9h4.5zM83.9 140h3.8zM83.8 140h3.2zM83.7 140.1h2.6zM83.7 140.2h1.9zM83.6 140.3h1.2zM83.5 140.4h.7z"/>
<path d="M84.5 121.2h.6zM84.6 121.2h1.1zM84.7 121.3h1.7zM84.7 121.4h2.3zM84.8 121.5h2.7zM84.8 121.6h3.4zM84.9 121.7h3.9z"/>
<path d="M84.9 121.8h4.5zM84.9 121.8h3.9zM84.8 121.9h3.4zM84.8 122h2.7zM84.7 122.1h2.3zM84.7 122.2h1.7zM84.6 122.3h1.1zM84.5 122.3h.6z"/>
<path d="M295 125.6h.6zM295.1 125.6h1.1zM295.1 125.7h1.7zM295.1 125.8h2.3zM295.2 125.9h2.8zM295.3 126h3.4zM295.4 126.1h3.9z"/>
<path d="M295.4 126.2h4.5zM295.4 126.2h3.9zM295.3 126.3h3.4zM295.2 126.4h2.8zM295.1 126.5h2.3zM295.1 126.6h1.7zM295.1 126.7h1.1zM295 126.7h.6z"/>
<path d="M186.6 163.2h.6zM186.7 163.3h1.1zM186.8 163.4h1.7zM186.8 163.5h2.3zM186.9 163.6h2.8zM186.9 163.7h3.4zM187 163.7h3.9z"/>
<path d="M187 163.8h4.5zM187 163.9h3.9zM186.9 164h3.4zM186.9 164.1h2.8zM186.8 164.2h2.3zM186.8 164.3h1.7zM186.7 164.3h1.1zM186.6 164.4h.6z"/>
<path d="M265.3 167h4.5zM266 167.1h3.9zM266.6 167.2h3.4zM267.3 167.3h2.8zM267.9 167.4h2.2zM268.5 167.5h1.7zM269.2 167.6h1.1zM269.7 167.6h.6z"/>
<path d="M269.7 166.5h.6zM269.2 166.5h1.1zM268.5 166.6h1.7zM267.9 166.7h2.2zM267.3 166.8h2.8zM266.6 166.9h3.4zM266 167h3.9z"/>
<path d="M161.6 211.8h.6zM161.7 211.8h1.1zM161.8 211.9h1.7zM161.8 212h2.3zM161.9 212.1h2.8zM162 212.2h3.4zM162.1 212.3h3.8z"/>
<path d="M162.1 212.3h4.4zM162.1 212.4h3.8zM162 212.5h3.4zM161.9 212.6h2.8zM161.8 212.7h2.3zM161.8 212.8h1.7zM161.7 212.9h1.1zM161.6 212.9h.6z"/>
</g>
<text font-size="10.9" x="301" y="273.5">функциональная</text>
<text font-size="10.8" x="296.1" y="263.5">Схема электрическая</text>
<g font-size="7.8">
<text x="35.8" y="62.5">Источник питания</text>
<text x="181.7" y="72.2">0</text>
<text x="260.4" y="72.6">0</text>
<text x="200.9" y="87.6">Демультиплексор</text>
<text x="151.3" y="98.5">0</text>
<text x="181.4" y="101.2">7</text>
<text x="262.1" y="101.6">15</text>
<text x="94.9" y="103.4">Микроконтроллер</text>
<text x="171" y="106.5">8</text>
<text x="282.1" y="106.7">16</text>
<text x="294.4" y="108.9">0</text>
<text x="385.8" y="110.2">0</text>
<text x="324.5" y="125.1">Мат на основе</text>
<text x="318.4" y="132.1">материала Velostat</text>
<text x="150.9" y="145.5">12</text>
<text x="171.8" y="144.3">7</text>
<text x="292.5" y="146.7">15</text>
<text x="386.2" y="146.1">15</text>
<text x="152.8" y="152.5">13</text>
<text x="186.6" y="154.2">0</text>
<text x="265.4" y="154">0</text>
<text x="151.8" y="166.3">14</text>
<text x="336.7" y="163.8">16</text>
<text x="208.9" y="169.1">Мультиплексор</text>
<text x="185" y="177">6</text>
<text x="267.1" y="183">15</text>
<text x="160.6" y="191.6">2</text>
<text x="189.9" y="187.3">7</text>
<text x="160.6" y="207.2">0</text>
<text x="178.1" y="213.9">Светодиоды</text>
<text x="160.6" y="222.6">1</text>
<text x="402.9" y="267.5">1:1</text>
</g>
<g font-size="7.7">
<text x="366.1" y="284.1">МГТУ им. Н.Э. Баумана</text>
<text x="380.8" y="291">ИУ6-72</text>
</g>
<g font-size="5.4">
<text x="12.8" y="176.3" transform="rotate(-90 12.8 176.3)">Подп. и дата</text>
<text x="12.8" y="205.7" transform="rotate(-90 12.8 205.7)">Инв. № дубл.</text>
<text x="12.8" y="231.3" transform="rotate(-90 12.8 231.3)">Взам. инв. №</text>
<text x="369.2" y="256.8">Лит.</text>
<text x="383.5" y="256.8">Масса</text>
<text x="398.4" y="256.8">Масштаб</text>
<text x="12.8" y="261.3" transform="rotate(-90 12.8 261.3)">Подп. и дата</text>
<text x="251.3" y="261.8">№ докум.</text>
<text x="273.8" y="261.8">Подп.</text>
<text x="231" y="266.8">Разраб.</text>
<text x="231" y="271.8">Пров.</text>
<text x="231" y="276.8">Т.контр.</text>
<text x="367.3" y="276.8">Лист</text>
<text x="388.4" y="276.8">Листов</text>
<text x="408.5" y="277">1</text>
<text x="231" y="286.8">Н.контр.</text>
<text x="7.5" y="292.5" transform="rotate(-90 7.5 292.5)">КОМПАС-3Dv19Учебнаяверсия©2021 ООО&quot;АСКОН-Системыпроектирования&quot;, Россия. Всеправазащищены.</text>
<text x="12.8" y="290.7" transform="rotate(-90 12.8 290.7)">Инв. № подл.</text>
<text x="231" y="291.8">Утв.</text>
<text x="8.5" y="296.7">Недлякоммерческогоиспользования</text>
</g>
<g font-size="5.3">
<text x="297.5" y="245.5">Микропроцессорная система контроля попадания волана в заданную зону</text>
<text x="231.1" y="261.8">Изм.</text>
<text x="238.1" y="261.8">Лист</text>
<text x="286.1" y="261.8">Дата</text>
<text x="247.7" y="266.8">Морозова А.А</text>
<text x="248" y="271.8">Сотников А.А</text>
</g>
</svg>
